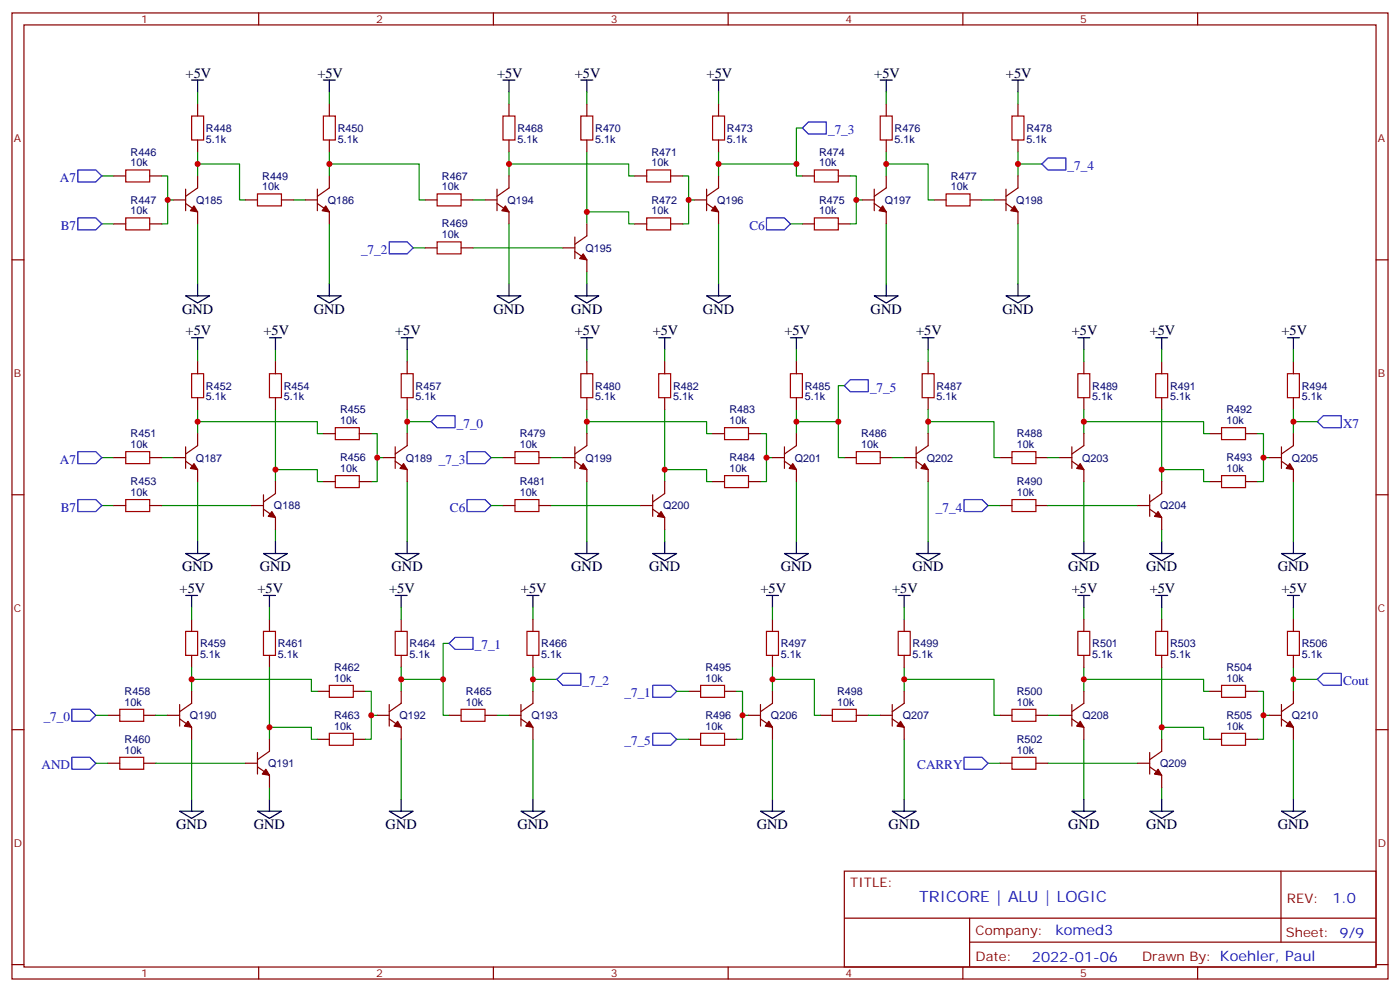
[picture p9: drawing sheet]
<svg xmlns="http://www.w3.org/2000/svg" width="412mm" height="292mm" viewBox="0 0 412 292" stroke-linecap="round" stroke-linejoin="round" font-family="sans-serif">
<g fill="none" stroke="#870000" stroke-width=".35">
<path d="M3.5 3.8h405.4v284.3h-405.4zM7.1 7.3h398.2v277.3h-398.2zM76.2 3.8v3.5M145.3 3.8v3.5M214.5 3.8v3.5M283.6 3.8v3.5M352.8 3.8v3.5M58.2 30.6v3.5M97 30.6v3.5M149.9 30.6v3.5M172.9 30.6v3.5M211.7 30.6v3.5"/>
<path d="M261.1 30.6v3.5M299.9 30.6v3.5M33.5 51.8h3.5M44.1 51.8h3.5M51.2 58.8h3.5M54.7 59.9l3.5 2.5v3.5M54.7 55.7v6.3M58.2 41.2v3.5M58.2 51.8v3.5l-3.5 2.5M72.3 58.8h3.5M82.9 58.8h3.5M90 58.8h3.5"/>
<path d="M93.5 59.9l3.5 2.5v3.5M93.5 55.7v6.3M97 41.2v3.5M97 51.8v3.5l-3.5 2.5M125.2 58.8h3.6M135.8 58.8h3.5M142.9 58.8h3.5M146.4 59.9l3.5 2.5v3.5M146.4 55.7v6.3M149.9 41.2v3.5M149.9 51.8v3.5l-3.5 2.5M172.9 41.2v3.5"/>
<path d="M187 51.8h3.5M197.6 51.8h3.5M204.6 58.8h3.5M208.1 59.9l3.6 2.5v3.5M208.1 55.7v6.3M211.7 41.2v3.5M211.7 51.8v3.5l-3.6 2.5M236.4 51.8h3.5M246.9 51.8h3.6M254 58.8h3.5M257.5 59.9l3.6 2.5v3.5M257.5 55.7v6.3"/>
<path d="M261.1 41.2v3.5M261.1 51.8v3.5l-3.6 2.5M275.2 58.8h3.5M285.8 58.8h3.5M292.8 58.8h3.5M296.3 59.9l3.6 2.5v3.5M296.3 55.7v6.3M299.9 41.2v3.5M299.9 51.8v3.5l-3.6 2.5M3.5 76.5h3.6M33.5 65.9h3.5M44.1 65.9h3.5"/>
<path d="M125.2 73h3.6M135.8 73h3.5M165.8 73h3.5M169.3 74l3.6 2.5v3.5M169.3 69.8v6.3M172.9 65.9v3.5l-3.6 2.5M187 65.9h3.5M197.6 65.9h3.5M236.4 65.9h3.5M246.9 65.9h3.6M405.3 76.5h3.6M58.2 106.5v3.5"/>
<path d="M58.2 117.1v3.5M81.1 106.5v3.5M81.1 117.1v3.5M119.9 106.5v3.5M119.9 117.1v3.5M172.9 106.5v3.5M172.9 117.1v3.5M195.8 106.5v3.5M195.8 117.1v3.5M234.6 106.5v3.5M234.6 117.1v3.5M273.4 106.5v3.5"/>
<path d="M273.4 117.1v3.5M319.3 106.5v3.5M319.3 117.1v3.5M342.2 106.5v3.5M342.2 117.1v3.5M381 106.5v3.5M381 117.1v3.5M33.5 134.7h3.5M44.1 134.7h3.5M51.2 134.7h3.5M54.7 135.7l3.5 2.5v3.5M54.7 131.5v6.4"/>
<path d="M58.2 127.6v3.6l-3.5 2.4M95.2 127.6h3.6M105.8 127.6h3.6M112.9 134.7h3.5M116.4 135.7l3.5 2.5v3.5M116.4 131.5v6.4M119.9 127.6v3.6l-3.5 2.4M148.2 134.7h3.5M158.7 134.7h3.6M165.8 134.7h3.5M169.3 135.7l3.6 2.5v3.5M169.3 131.5v6.4"/>
<path d="M172.9 127.6v3.6l-3.6 2.4M209.9 127.6h3.5M220.5 127.6h3.5M227.5 134.7h3.6M231.1 135.7l3.5 2.5v3.5M231.1 131.5v6.4M234.6 127.6v3.6l-3.5 2.4M248.7 134.7h3.5M259.3 134.7h3.5M266.3 134.7h3.6M269.9 135.7l3.5 2.5v3.5M269.9 131.5v6.4"/>
<path d="M273.4 127.6v3.6l-3.5 2.4M294.6 134.7h3.5M305.2 134.7h3.5M312.2 134.7h3.5M315.7 135.7l3.6 2.5v3.5M315.7 131.5v6.4M319.3 127.6v3.6l-3.6 2.4M356.3 127.6h3.5M366.9 127.6h3.5M373.9 134.7h3.6M377.5 135.7l3.5 2.5v3.5M377.5 131.5v6.4"/>
<path d="M381 127.6v3.6l-3.5 2.4M3.5 145.6h3.6M33.5 148.8h3.5M44.1 148.8h3.5M74.1 148.8h3.5M77.6 149.9l3.5 2.4v3.6M77.6 145.6v6.4M81.1 141.7v3.6l-3.5 2.4M95.2 141.7h3.6M105.8 141.7h3.6M148.2 148.8h3.5M158.7 148.8h3.6"/>
<path d="M188.7 148.8h3.6M192.3 149.9l3.5 2.4v3.6M192.3 145.6v6.4M195.8 141.7v3.6l-3.5 2.4M209.9 141.7h3.5M220.5 141.7h3.5M294.6 148.8h3.5M305.2 148.8h3.5M335.1 148.8h3.6M338.7 149.9l3.5 2.4v3.6M338.7 145.6v6.4M342.2 141.7v3.6l-3.5 2.4"/>
<path d="M356.3 141.7h3.5M366.9 141.7h3.5M405.3 145.6h3.6M56.4 182.3v3.5M56.4 192.9v3.5M79.4 182.3v3.5M79.4 192.9v3.5M118.2 182.3v3.5M118.2 192.9v3.5M157 182.3v3.5M157 192.9v3.5M227.5 182.3v3.5"/>
<path d="M227.5 192.9v3.5M266.3 182.3v3.5M266.3 192.9v3.5M319.3 182.3v3.5M319.3 192.9v3.5M342.2 182.3v3.5M342.2 192.9v3.5M381 182.3v3.5M381 192.9v3.5M3.5 214.8h3.6M31.7 210.5h3.6M42.3 210.5h3.6"/>
<path d="M49.4 210.5h3.5M52.9 211.6l3.5 2.5v3.5M52.9 207.4v6.3M56.4 203.5v3.5l-3.5 2.5M79.4 217.6v3.5l-3.6 2.5M93.5 217.6h3.5M93.5 203.5h3.5M104.1 217.6h3.5M104.1 203.5h3.5M111.1 210.5h3.6M114.7 211.6l3.5 2.5v3.5M114.7 207.4v6.3"/>
<path d="M118.2 203.5v3.5l-3.5 2.5M132.3 210.5h3.5M142.9 210.5h3.5M149.9 210.5h3.6M153.5 211.6l3.5 2.5v3.5M153.5 207.4v6.3M157 203.5v3.5l-3.5 2.5M202.8 217.6h3.6M202.8 203.5h3.6M213.4 217.6h3.6M213.4 203.5h3.6M220.5 210.5h3.5"/>
<path d="M224 211.6l3.5 2.5v3.5M224 207.4v6.3M227.5 203.5v3.5l-3.5 2.5M241.7 210.5h3.5M252.2 210.5h3.6M259.3 210.5h3.5M262.8 211.6l3.5 2.5v3.5M262.8 207.4v6.3M266.3 203.5v3.5l-3.5 2.5M294.6 210.5h3.5M305.2 210.5h3.5M312.2 210.5h3.5"/>
<path d="M315.7 211.6l3.6 2.5v3.5M315.7 207.4v6.3M319.3 203.5v3.5l-3.6 2.5M342.2 217.6v3.5l-3.5 2.5M356.3 217.6h3.5M356.3 203.5h3.5M366.9 217.6h3.5M366.9 203.5h3.5M373.9 210.5h3.6M377.5 211.6l3.5 2.5v3.5M377.5 207.4v6.3M381 203.5v3.5l-3.5 2.5"/>
<path d="M405.3 214.8h3.6M31.7 224.6h3.6M42.3 224.6h3.6M72.3 224.6h3.5M75.8 225.7l3.6 2.5v3.5M75.8 221.5v6.3M294.6 224.6h3.5M305.2 224.6h3.5M335.1 224.6h3.6M338.7 225.7l3.5 2.5v3.5M338.7 221.5v6.3M248.7 256.4h156.6v28.2h-156.6z"/>
<path d="M377.3 256.4v20.9M248.7 270.2h156.5M285.6 277.3h119.6M285.6 270.2v14.2M3.5 283.9h3.6M76.2 284.6v3.5M145.3 284.6v3.5M214.5 284.6v3.5M283.6 284.6v3.5M352.8 284.6v3.5M405.3 283.9h3.6"/>
</g>
<g fill="none" stroke="#008700" stroke-width=".35">
<path d="M58.2 27.1v3.5M97 27.1v3.5M149.9 27.1v3.5M172.9 27.1v3.5M211.7 27.1v3.5M236.4 37.7h-1.8v10.6M261.1 27.1v3.5M299.9 27.1v3.5M30 51.8h3.5M47.6 51.8h1.8v14.1h-1.8M49.4 58.8h1.8M58.2 48.3h12.4v10.5h1.7"/>
<path d="M58.2 44.7v7.1M86.4 58.8h3.6M97 48.3h26.5v10.5h1.7M97 44.7v7.1M139.3 58.8h3.6M149.9 48.3h35.3v3.5h1.8M149.9 44.7v7.1M172.9 44.7v21.2M201.1 51.8h1.7v7h1.8M202.8 58.8v7.1h-1.7M211.7 48.3h22.9v3.5h1.8M211.7 44.7v7.1"/>
<path d="M250.5 51.8h1.7v14.1h-1.7M252.2 58.8h1.8M261.1 48.3h12.3v10.5h1.8M261.1 44.7v7.1M289.3 58.8h3.5M299.9 48.3h7M299.9 44.7v7.1M30 65.9h3.5M58.2 65.9v17.6M97 65.9v17.6M121.7 73h3.5M139.3 73h26.5"/>
<path d="M149.9 65.9v17.6M172.9 62.4h12.3v3.5h1.8M211.7 65.9v17.6M232.8 65.9h3.6M261.1 65.9v17.6M299.9 65.9v17.6M172.9 80v3.5M58.2 102.9v3.6M81.1 102.9v3.6M119.9 102.9v3.6M172.9 102.9v3.6M195.8 102.9v3.6"/>
<path d="M234.6 102.9v3.6M248.7 113.5h-1.8v10.6M273.4 102.9v3.6M319.3 102.9v3.6M342.2 102.9v3.6M381 102.9v3.6M30 134.7h3.5M47.6 134.7h3.6M58.2 124.1h35.3v3.5h1.7M58.2 120.6v7M81.1 138.2h12.4v3.5h1.7M81.1 120.6v21.1"/>
<path d="M109.4 127.6h1.7v7.1h1.8M111.1 134.7v7h-1.7M119.9 124.1h7.1M119.9 120.6v7M144.6 134.7h3.6M162.3 134.7h3.5M172.9 124.1h35.2v3.5h1.8M172.9 120.6v7M195.8 138.2h12.3v3.5h1.8M195.8 120.6v21.1M224 127.6h1.8v7.1h1.7M225.8 134.7v7h-1.8"/>
<path d="M234.6 124.1h12.3v10.6h1.8M234.6 120.6v7M262.8 134.7h3.5M273.4 124.1h19.4v10.6h1.8M273.4 120.6v7M308.7 134.7h3.5M319.3 124.1h35.2v3.5h1.8M319.3 120.6v7M342.2 138.2h12.3v3.5h1.8M342.2 120.6v21.1M370.4 127.6h1.8v7.1h1.7M372.2 134.7v7h-1.8"/>
<path d="M381 120.6v7M381 124.1h7.1M30 148.8h3.5M47.6 148.8h26.5M58.2 141.7v17.7M81.1 155.9v3.5M119.9 141.7v17.7M144.6 148.8h3.6M162.3 148.8h26.4M172.9 141.7v17.7M195.8 155.9v3.5M234.6 141.7v17.7"/>
<path d="M273.4 141.7v17.7M291 148.8h3.6M308.7 148.8h26.4M319.3 141.7v17.7M342.2 155.9v3.5M381 141.7v17.7M56.4 178.8v3.5M79.4 178.8v3.5M118.2 178.8v3.5M157 178.8v3.5M227.5 178.8v3.5M266.3 178.8v3.5"/>
<path d="M319.3 178.8v3.5M342.2 178.8v3.5M381 178.8v3.5M56.4 200h35.3v3.5h1.8M56.4 196.4v7.1M79.4 196.4v21.2M118.2 200h12.3v10.5h1.8M118.2 196.4v7.1M132.3 189.4h-1.8v10.6M157 200h7M157 196.4v7.1M227.5 200h12.4v10.5h1.8"/>
<path d="M227.5 196.4v7.1M266.3 200h26.5v10.5h1.8M266.3 196.4v7.1M319.3 200h35.2v3.5h1.8M319.3 196.4v7.1M342.2 196.4v21.2M381 200h7.1M381 196.4v7.1M28.2 210.5h3.5M45.9 210.5h3.5M56.4 217.6v17.6M79.4 214.1h12.3v3.5h1.8"/>
<path d="M107.6 203.5h1.8v7h1.7M109.4 210.5v7.1h-1.8M118.2 217.6v17.6M146.4 210.5h3.5M157 217.6v17.6M199.3 217.6h3.5M199.3 203.5h3.5M217 203.5h1.7v14.1h-1.7M218.7 210.5h1.8M227.5 217.6v17.6M255.8 210.5h3.5M266.3 217.6v17.6"/>
<path d="M308.7 210.5h3.5M319.3 217.6v17.6M342.2 214.1h12.3v3.5h1.8M370.4 203.5h1.8v7h1.7M372.2 210.5v7.1h-1.8M381 217.6v17.6M28.2 224.6h3.5M45.9 224.6h26.4M79.4 231.7v3.5M291 224.6h3.6M308.7 224.6h26.4M342.2 231.7v3.5"/>
</g>
<g fill="none" stroke="#a10000" stroke-width=".35">
<path d="M56.4 34.1h3.6v7.1h-3.6zM95.2 34.1h3.6v7.1h-3.6zM148.2 34.1h3.5v7.1h-3.5zM171.1 34.1h3.5v7.1h-3.5zM209.9 34.1h3.5v7.1h-3.5zM259.3 34.1h3.5v7.1h-3.5zM298.1 34.1h3.5v7.1h-3.5zM37 50h7.1v3.6h-7.1zM75.8 57.1h7.1v3.5h-7.1zM128.8 57.1h7v3.5h-7zM190.5 50h7.1v3.6h-7.1zM239.9 50h7v3.6h-7z"/>
<path d="M278.7 57.1h7.1v3.5h-7.1zM37 64.1h7.1v3.6h-7.1zM128.8 71.2h7v3.5h-7zM190.5 64.1h7.1v3.6h-7.1zM239.9 64.1h7v3.6h-7zM56.4 110h3.6v7.1h-3.6zM79.4 110h3.5v7.1h-3.5zM118.2 110h3.5v7.1h-3.5zM171.1 110h3.5v7.1h-3.5zM194 110h3.6v7.1h-3.6zM232.8 110h3.6v7.1h-3.6zM271.6 110h3.6v7.1h-3.6z"/>
<path d="M317.5 110h3.5v7.1h-3.5zM340.4 110h3.6v7.1h-3.6zM379.2 110h3.6v7.1h-3.6zM37 132.9h7.1v3.6h-7.1zM98.8 140h7v3.5h-7zM98.8 125.9h7v3.5h-7zM151.7 132.9h7v3.6h-7zM213.4 125.9h7.1v3.5h-7.1zM213.4 140h7.1v3.5h-7.1zM252.2 132.9h7.1v3.6h-7.1zM298.1 132.9h7.1v3.6h-7.1zM359.8 125.9h7.1v3.5h-7.1z"/>
<path d="M359.8 140h7.1v3.5h-7.1zM37 147h7.1v3.6h-7.1zM151.7 147h7v3.6h-7zM298.1 147h7.1v3.6h-7.1zM54.7 185.8h3.5v7.1h-3.5zM77.6 185.8h3.5v7.1h-3.5zM116.4 185.8h3.5v7.1h-3.5zM155.2 185.8h3.5v7.1h-3.5zM225.8 185.8h3.5v7.1h-3.5zM264.6 185.8h3.5v7.1h-3.5zM317.5 185.8h3.5v7.1h-3.5zM340.4 185.8h3.6v7.1h-3.6z"/>
<path d="M379.2 185.8h3.6v7.1h-3.6zM35.3 208.8h7v3.5h-7zM97 201.7h7.1v3.5h-7.1zM97 215.8h7.1v3.6h-7.1zM135.8 208.8h7.1v3.5h-7.1zM206.4 201.7h7v3.5h-7zM206.4 215.8h7v3.6h-7zM245.2 208.8h7v3.5h-7zM298.1 208.8h7.1v3.5h-7.1zM359.8 215.8h7.1v3.6h-7.1zM359.8 201.7h7.1v3.5h-7.1zM35.3 222.9h7v3.5h-7z"/>
<path d="M298.1 222.9h7.1v3.5h-7.1z"/>
</g>
<g fill="none" stroke="#000" stroke-width=".35">
<path d="M56.4 23.6h3.6M58.2 23.6v3.5M95.2 23.6h3.6M97 23.6v3.5M148.2 23.6h3.5M149.9 23.6v3.5M171.1 23.6h3.5M172.9 23.6v3.5M209.9 23.6h3.5M211.7 23.6v3.5M259.3 23.6h3.5M261.1 23.6v3.5"/>
<path d="M298.1 23.6h3.5M299.9 23.6v3.5M54.7 87.1h7l-3.5 2.1zM56.4 99.4h3.6M58.2 83.5v3.6M58.2 99.4v3.5M79.4 99.4h3.5M81.1 99.4v3.5M93.5 87.1h7l-3.5 2.1zM97 83.5v3.6M118.2 99.4h3.5M119.9 99.4v3.5"/>
<path d="M146.4 87.1h7.1l-3.6 2.1zM149.9 83.5v3.6M169.3 87.1h7.1l-3.5 2.1zM171.1 99.4h3.5M172.9 83.5v3.6M172.9 99.4v3.5M194 99.4h3.6M195.8 99.4v3.5M208.1 87.1h7.1l-3.5 2.1zM211.7 83.5v3.6M232.8 99.4h3.6M234.6 99.4v3.5"/>
<path d="M257.5 87.1h7.1l-3.5 2.1zM261.1 83.5v3.6M271.6 99.4h3.6M273.4 99.4v3.5M296.3 87.1h7.1l-3.5 2.1zM299.9 83.5v3.6M317.5 99.4h3.5M319.3 99.4v3.5M340.4 99.4h3.6M342.2 99.4v3.5M379.2 99.4h3.6M381 99.4v3.5"/>
<path d="M58.2 159.4v3.5M81.1 159.4v3.5M119.9 159.4v3.5M172.9 159.4v3.5M195.8 159.4v3.5M234.6 159.4v3.5M273.4 159.4v3.5M319.3 159.4v3.5M342.2 159.4v3.5M381 159.4v3.5M54.7 162.9h7l-3.5 2.1zM54.7 175.3h3.5"/>
<path d="M56.4 175.3v3.5M77.6 162.9h7.1l-3.6 2.1zM77.6 175.3h3.5M79.4 175.3v3.5M116.4 162.9h7.1l-3.6 2.1zM116.4 175.3h3.5M118.2 175.3v3.5M155.2 175.3h3.5M157 175.3v3.5M169.3 162.9h7.1l-3.5 2.1zM192.3 162.9h7l-3.5 2.1zM225.8 175.3h3.5"/>
<path d="M227.5 175.3v3.5M231.1 162.9h7l-3.5 2.1zM264.6 175.3h3.5M266.3 175.3v3.5M269.9 162.9h7l-3.5 2.1zM315.7 162.9h7.1l-3.5 2.1zM317.5 175.3h3.5M319.3 175.3v3.5M338.7 162.9h7l-3.5 2.1zM340.4 175.3h3.6M342.2 175.3v3.5M377.5 162.9h7l-3.5 2.1z"/>
<path d="M379.2 175.3h3.6M381 175.3v3.5M52.9 238.8h7.1l-3.6 2.1zM56.4 235.2v3.6M75.8 238.8h7.1l-3.5 2.1zM79.4 235.2v3.6M114.7 238.8h7l-3.5 2.1zM118.2 235.2v3.6M153.5 238.8h7l-3.5 2.1zM157 235.2v3.6M224 238.8h7.1l-3.6 2.1zM227.5 235.2v3.6"/>
<path d="M262.8 238.8h7.1l-3.6 2.1zM266.3 235.2v3.6M315.7 238.8h7.1l-3.5 2.1zM319.3 235.2v3.6M338.7 238.8h7l-3.5 2.1zM342.2 235.2v3.6M377.5 238.8h7l-3.5 2.1zM381 235.2v3.6"/>
</g>
<g fill="none" stroke="#00f" stroke-width=".35">
<path d="M238.1 35.9h5.3v3.5h-5.3l-1.7-1.7zM22.9 50h5.3l1.8 1.8-1.8 1.8h-5.3zM306.9 48.3l1.8-1.8h5.3v3.5h-5.3zM22.9 64.1h5.3l1.8 1.8-1.8 1.8h-5.3zM114.7 71.2h5.2l1.8 1.8-1.8 1.7h-5.2zM225.8 64.1h5.3l1.7 1.8-1.7 1.8h-5.3zM250.5 111.8h5.3v3.5h-5.3l-1.8-1.8zM22.9 132.9h5.3l1.8 1.8-1.8 1.8h-5.3zM127 124.1l1.8-1.8h5.3v3.6h-5.3zM137.6 132.9h5.3l1.7 1.8-1.7 1.8h-5.3zM389.8 122.3h5.3v3.6h-5.3l-1.7-1.8zM22.9 147h5.3l1.8 1.8-1.8 1.8h-5.3z"/>
<path d="M137.6 147h5.3l1.7 1.8-1.7 1.8h-5.3zM284 147h5.3l1.7 1.8-1.7 1.8h-5.3zM134.1 187.6h5.2v3.5h-5.2l-1.8-1.7zM164 200l1.8-1.8h5.3v3.5h-5.3zM389.8 198.2h5.3v3.5h-5.3l-1.7-1.7zM21.2 208.8h5.3l1.7 1.7-1.7 1.8h-5.3zM192.3 201.7h5.3l1.7 1.8-1.7 1.7h-5.3zM192.3 215.8h5.3l1.7 1.8-1.7 1.8h-5.3zM21.2 222.9h5.3l1.7 1.7-1.7 1.8h-5.3zM284 222.9h5.3l1.7 1.7-1.7 1.8h-5.3z"/>
</g>
<g fill="#870000" stroke="#870000" stroke-width=".35">
<path d="M148.9 60.6l1 1.8-2.1-.4z"/>
<path d="M379.9 212.3l1.1 1.8-2.1-.4z"/>
<path d="M155.9 212.3l1.1 1.8-2.1-.4z"/>
<path d="M117.1 212.3l1.1 1.8-2.1-.4z"/>
<path d="M78.3 226.4l1.1 1.8-2.1-.4z"/>
<path d="M55.4 212.3l1 1.8-2.1-.4z"/>
<path d="M318.2 212.3l1.1 1.8-2.2-.4z"/>
<path d="M341.1 150.6l1.1 1.7-2.1-.3z"/>
<path d="M379.9 136.5l1.1 1.7-2.1-.3z"/>
<path d="M57.1 136.5l1.1 1.7-2.1-.3z"/>
<path d="M80.1 150.6l1 1.7-2.1-.3z"/>
<path d="M118.9 136.5l1 1.7-2.1-.3z"/>
<path d="M226.5 212.3l1 1.8-2.1-.4z"/>
<path d="M265.3 212.3l1 1.8-2.1-.4z"/>
<path d="M210.6 60.6l1.1 1.8-2.2-.4z"/>
<path d="M171.8 74.7l1.1 1.8-2.2-.4z"/>
<path d="M341.1 226.4l1.1 1.8-2.1-.4z"/>
<path d="M194.7 150.6l1.1 1.7-2.1-.3z"/>
<path d="M233.5 136.5l1.1 1.7-2.1-.3z"/>
<path d="M272.3 136.5l1.1 1.7-2.1-.3z"/>
<path d="M318.2 136.5l1.1 1.7-2.2-.3z"/>
<path d="M260 60.6l1.1 1.8-2.2-.4z"/>
<path d="M298.8 60.6l1.1 1.8-2.2-.4z"/>
<path d="M171.8 136.5l1.1 1.7-2.2-.3z"/>
<path d="M96 60.6l1 1.8-2.1-.4z"/>
<path d="M57.1 60.6l1.1 1.8-2.1-.4z"/>
</g>
<g fill="#c00">
<circle cx="266.3" cy="200" r=".88"/>
<circle cx="381" cy="200" r=".88"/>
<circle cx="372.2" cy="210.5" r=".88"/>
<circle cx="342.2" cy="214.1" r=".88"/>
<circle cx="319.3" cy="200" r=".88"/>
<circle cx="218.7" cy="210.5" r=".88"/>
<circle cx="227.5" cy="200" r=".88"/>
<circle cx="97" cy="48.3" r=".88"/>
<circle cx="319.3" cy="124.1" r=".88"/>
<circle cx="342.2" cy="138.2" r=".88"/>
<circle cx="372.2" cy="134.7" r=".88"/>
<circle cx="381" cy="124.1" r=".88"/>
<circle cx="234.6" cy="124.1" r=".88"/>
<circle cx="273.4" cy="124.1" r=".88"/>
<circle cx="246.9" cy="124.1" r=".88"/>
<circle cx="299.9" cy="48.3" r=".88"/>
<circle cx="234.6" cy="48.3" r=".88"/>
<circle cx="172.9" cy="124.1" r=".88"/>
<circle cx="195.8" cy="138.2" r=".88"/>
<circle cx="225.8" cy="134.7" r=".88"/>
<circle cx="211.7" cy="48.3" r=".88"/>
<circle cx="252.2" cy="58.8" r=".88"/>
<circle cx="261.1" cy="48.3" r=".88"/>
<circle cx="149.9" cy="48.3" r=".88"/>
<circle cx="172.9" cy="62.4" r=".88"/>
<circle cx="202.8" cy="58.8" r=".88"/>
<circle cx="130.5" cy="200" r=".88"/>
<circle cx="157" cy="200" r=".88"/>
<circle cx="118.2" cy="200" r=".88"/>
<circle cx="56.4" cy="200" r=".88"/>
<circle cx="79.4" cy="214.1" r=".88"/>
<circle cx="109.4" cy="210.5" r=".88"/>
<circle cx="119.9" cy="124.1" r=".88"/>
<circle cx="111.1" cy="134.7" r=".88"/>
<circle cx="81.1" cy="138.2" r=".88"/>
<circle cx="58.2" cy="124.1" r=".88"/>
<circle cx="58.2" cy="48.3" r=".88"/>
<circle cx="49.4" cy="58.8" r=".88"/>
</g>
<text font-size="4.6" fill="#00f" x="270.8" y="265.4">TRICORE | ALU | LOGIC</text>
<g font-size="4.2">
<text x="54.7" y="22.9">+5V</text>
<text x="93.5" y="22.9">+5V</text>
<text x="146.4" y="22.9">+5V</text>
<text x="169.3" y="22.9">+5V</text>
<text x="208.1" y="22.9">+5V</text>
<text x="257.5" y="22.9">+5V</text>
<text x="296.3" y="22.9">+5V</text>
<text x="53.6" y="92.4">GND</text>
<text x="92.4" y="92.4">GND</text>
<text x="145.3" y="92.4">GND</text>
<text x="168.3" y="92.4">GND</text>
<text x="207.1" y="92.4">GND</text>
<text x="256.5" y="92.4">GND</text>
<text x="295.3" y="92.4">GND</text>
<text x="54.7" y="98.7">+5V</text>
<text x="77.6" y="98.7">+5V</text>
<text x="116.4" y="98.7">+5V</text>
<text x="169.3" y="98.7">+5V</text>
<text x="192.3" y="98.7">+5V</text>
<text x="231.1" y="98.7">+5V</text>
<text x="269.9" y="98.7">+5V</text>
<text x="315.7" y="98.7">+5V</text>
<text x="338.7" y="98.7">+5V</text>
<text x="377.5" y="98.7">+5V</text>
<text x="53.6" y="168.2">GND</text>
<text x="76.6" y="168.2">GND</text>
<text x="115.4" y="168.2">GND</text>
<text x="168.3" y="168.2">GND</text>
<text x="191.2" y="168.2">GND</text>
<text x="230" y="168.2">GND</text>
<text x="268.8" y="168.2">GND</text>
<text x="314.7" y="168.2">GND</text>
<text x="337.6" y="168.2">GND</text>
<text x="376.4" y="168.2">GND</text>
<text x="52.9" y="174.6">+5V</text>
<text x="75.8" y="174.6">+5V</text>
<text x="114.7" y="174.6">+5V</text>
<text x="153.5" y="174.6">+5V</text>
<text x="224" y="174.6">+5V</text>
<text x="262.8" y="174.6">+5V</text>
<text x="315.7" y="174.6">+5V</text>
<text x="338.7" y="174.6">+5V</text>
<text x="377.5" y="174.6">+5V</text>
<text x="51.9" y="244.1">GND</text>
<text x="74.8" y="244.1">GND</text>
<text x="113.6" y="244.1">GND</text>
<text x="152.4" y="244.1">GND</text>
<text x="223" y="244.1">GND</text>
<text x="261.8" y="244.1">GND</text>
<text x="314.7" y="244.1">GND</text>
<text x="337.6" y="244.1">GND</text>
<text x="376.4" y="244.1">GND</text>
</g>
<g font-size="4.2" fill="#00f">
<text x="392.5" y="265.7">1.0</text>
<text x="310.9" y="275.2">komed3</text>
<text x="304" y="283">2022-01-06</text>
</g>
<g font-size="3.9" fill="#00f">
<text x="243.9" y="39.4">_7_3</text>
<text x="17.7" y="53.6">A7</text>
<text x="314.5" y="50">_7_4</text>
<text x="17.9" y="67.7">B7</text>
<text x="220.7" y="67.7">C6</text>
<text x="106.4" y="74.7">_7_2</text>
<text x="256.3" y="115.3">_7_5</text>
<text x="134.6" y="125.9">_7_0</text>
<text x="395.6" y="125.9">X7</text>
<text x="17.7" y="136.5">A7</text>
<text x="129.3" y="136.5">_7_3</text>
<text x="17.9" y="150.6">B7</text>
<text x="132.6" y="150.6">C6</text>
<text x="275.7" y="150.6">_7_4</text>
<text x="139.9" y="191.1">_7_1</text>
<text x="171.6" y="201.7">_7_2</text>
<text x="395.6" y="201.7">Cout</text>
<text x="184" y="205.2">_7_1</text>
<text x="12.9" y="212.3">_7_0</text>
<text x="184" y="219.4">_7_5</text>
<text x="12.3" y="226.4">AND</text>
<text x="270.2" y="226.4">CARRY</text>
</g>
<g font-size="3.9" fill="#800">
<text x="250.5" y="261">TITLE:</text>
<text x="379.1" y="265.7">REV:</text>
<text x="287.4" y="275.2">Company:</text>
<text x="378.7" y="275.8">Sheet: 9/9</text>
<text x="287.4" y="282.9">Date:</text>
<text x="336.4" y="282.9">Drawn By: Koehler, Paul</text>
</g>
<g font-size="3.2" fill="#800">
<text x="41.6" y="6.8">1</text>
<text x="110.8" y="6.8">2</text>
<text x="179.9" y="6.8">3</text>
<text x="249.1" y="6.8">4</text>
<text x="318.2" y="6.8">5</text>
<text x="4.1" y="41.9">A</text>
<text x="405.9" y="41.9">A</text>
<text x="4.1" y="111.1">B</text>
<text x="405.9" y="111.1">B</text>
<text x="4.1" y="180.2">C</text>
<text x="405.9" y="180.2">C</text>
<text x="4.1" y="249.3">D</text>
<text x="405.9" y="249.3">D</text>
<text x="41.6" y="287.6">1</text>
<text x="110.8" y="287.6">2</text>
<text x="179.9" y="287.6">3</text>
<text x="249.1" y="287.6">4</text>
<text x="318.2" y="287.6">5</text>
</g>
<g font-size="3.2" fill="#000080">
<text x="60.7" y="42">5.1k</text>
<text x="60.7" y="38.9">R448</text>
<text x="99.5" y="42">5.1k</text>
<text x="99.5" y="38.9">R450</text>
<text x="152.4" y="42">5.1k</text>
<text x="152.4" y="38.9">R468</text>
<text x="175.3" y="42">5.1k</text>
<text x="175.3" y="38.9">R470</text>
<text x="214.1" y="42">5.1k</text>
<text x="214.1" y="38.9">R473</text>
<text x="263.5" y="42">5.1k</text>
<text x="263.5" y="38.9">R476</text>
<text x="302.3" y="42">5.1k</text>
<text x="302.3" y="38.9">R478</text>
<text x="38.5" y="45.8">R446</text>
<text x="191.9" y="45.8">R471</text>
<text x="241.3" y="45.8">R474</text>
<text x="38.5" y="49">10k</text>
<text x="77.3" y="52.8">R449</text>
<text x="130.2" y="52.8">R467</text>
<text x="191.9" y="49">10k</text>
<text x="241.3" y="49">10k</text>
<text x="280.1" y="52.8">R477</text>
<text x="38.5" y="59.9">R447</text>
<text x="57.8" y="60">Q185</text>
<text x="77.3" y="56">10k</text>
<text x="96.6" y="60">Q186</text>
<text x="130.2" y="56">10k</text>
<text x="149.5" y="60">Q194</text>
<text x="191.9" y="59.9">R472</text>
<text x="211.2" y="60">Q196</text>
<text x="241.3" y="59.9">R475</text>
<text x="260.6" y="60">Q197</text>
<text x="280.1" y="56">10k</text>
<text x="299.4" y="60">Q198</text>
<text x="38.5" y="63.1">10k</text>
<text x="191.9" y="63.1">10k</text>
<text x="241.3" y="63.1">10k</text>
<text x="130.2" y="70.1">10k</text>
<text x="130.2" y="67">R469</text>
<text x="172.4" y="74.1">Q195</text>
<text x="60.7" y="117.8">5.1k</text>
<text x="60.7" y="114.7">R452</text>
<text x="83.6" y="117.8">5.1k</text>
<text x="83.6" y="114.7">R454</text>
<text x="122.4" y="117.8">5.1k</text>
<text x="122.4" y="114.7">R457</text>
<text x="175.3" y="117.8">5.1k</text>
<text x="175.3" y="114.7">R480</text>
<text x="198.3" y="117.8">5.1k</text>
<text x="198.3" y="114.7">R482</text>
<text x="237.1" y="117.8">5.1k</text>
<text x="237.1" y="114.7">R485</text>
<text x="275.9" y="117.8">5.1k</text>
<text x="275.9" y="114.7">R487</text>
<text x="321.7" y="117.8">5.1k</text>
<text x="321.7" y="114.7">R489</text>
<text x="344.7" y="117.8">5.1k</text>
<text x="344.7" y="114.7">R491</text>
<text x="383.5" y="117.8">5.1k</text>
<text x="383.5" y="114.7">R494</text>
<text x="100.2" y="124.8">10k</text>
<text x="100.2" y="121.6">R455</text>
<text x="214.9" y="124.8">10k</text>
<text x="214.9" y="121.6">R483</text>
<text x="361.3" y="124.8">10k</text>
<text x="361.3" y="121.6">R492</text>
<text x="38.5" y="131.9">10k</text>
<text x="38.5" y="128.7">R451</text>
<text x="153.1" y="131.9">10k</text>
<text x="153.1" y="128.7">R479</text>
<text x="253.7" y="131.9">10k</text>
<text x="253.7" y="128.7">R486</text>
<text x="299.5" y="131.9">10k</text>
<text x="299.5" y="128.7">R488</text>
<text x="57.7" y="135.8">Q187</text>
<text x="100.2" y="135.7">R456</text>
<text x="119.5" y="135.8">Q189</text>
<text x="172.4" y="135.8">Q199</text>
<text x="214.9" y="135.7">R484</text>
<text x="234.1" y="135.8">Q201</text>
<text x="273" y="135.8">Q202</text>
<text x="318.8" y="135.8">Q203</text>
<text x="361.3" y="135.7">R493</text>
<text x="380.6" y="135.8">Q205</text>
<text x="38.5" y="142.8">R453</text>
<text x="100.2" y="138.9">10k</text>
<text x="153.1" y="142.8">R481</text>
<text x="214.9" y="138.9">10k</text>
<text x="299.5" y="142.8">R490</text>
<text x="361.3" y="138.9">10k</text>
<text x="38.5" y="146">10k</text>
<text x="80.7" y="149.9">Q188</text>
<text x="153.1" y="146">10k</text>
<text x="195.4" y="149.9">Q200</text>
<text x="299.5" y="146">10k</text>
<text x="341.8" y="149.9">Q204</text>
<text x="58.9" y="190.5">R459</text>
<text x="81.8" y="190.5">R461</text>
<text x="120.7" y="190.5">R464</text>
<text x="159.5" y="190.5">R466</text>
<text x="230" y="190.5">R497</text>
<text x="268.8" y="190.5">R499</text>
<text x="321.7" y="190.5">R501</text>
<text x="344.7" y="190.5">R503</text>
<text x="383.5" y="190.5">R506</text>
<text x="58.9" y="193.7">5.1k</text>
<text x="81.8" y="193.7">5.1k</text>
<text x="98.4" y="197.5">R462</text>
<text x="120.6" y="193.7">5.1k</text>
<text x="159.5" y="193.7">5.1k</text>
<text x="207.8" y="197.5">R495</text>
<text x="230" y="193.7">5.1k</text>
<text x="268.8" y="193.7">5.1k</text>
<text x="321.7" y="193.7">5.1k</text>
<text x="344.7" y="193.7">5.1k</text>
<text x="361.3" y="197.5">R504</text>
<text x="383.5" y="193.7">5.1k</text>
<text x="98.4" y="200.7">10k</text>
<text x="207.8" y="200.7">10k</text>
<text x="361.3" y="200.7">10k</text>
<text x="36.7" y="207.7">10k</text>
<text x="36.7" y="204.5">R458</text>
<text x="137.2" y="207.7">10k</text>
<text x="137.2" y="204.5">R465</text>
<text x="246.6" y="207.7">10k</text>
<text x="246.6" y="204.5">R498</text>
<text x="299.5" y="207.7">10k</text>
<text x="299.5" y="204.5">R500</text>
<text x="56" y="211.7">Q190</text>
<text x="98.4" y="214.8">10k</text>
<text x="98.4" y="211.6">R463</text>
<text x="117.7" y="211.7">Q192</text>
<text x="156.6" y="211.7">Q193</text>
<text x="207.8" y="214.8">10k</text>
<text x="207.8" y="211.6">R496</text>
<text x="227.1" y="211.7">Q206</text>
<text x="265.9" y="211.7">Q207</text>
<text x="318.8" y="211.7">Q208</text>
<text x="361.3" y="214.8">10k</text>
<text x="361.3" y="211.6">R505</text>
<text x="380.6" y="211.7">Q210</text>
<text x="36.7" y="221.8">10k</text>
<text x="36.7" y="218.7">R460</text>
<text x="299.5" y="221.8">10k</text>
<text x="299.5" y="218.7">R502</text>
<text x="78.9" y="225.8">Q191</text>
<text x="341.8" y="225.8">Q209</text>
</g>
</svg>
